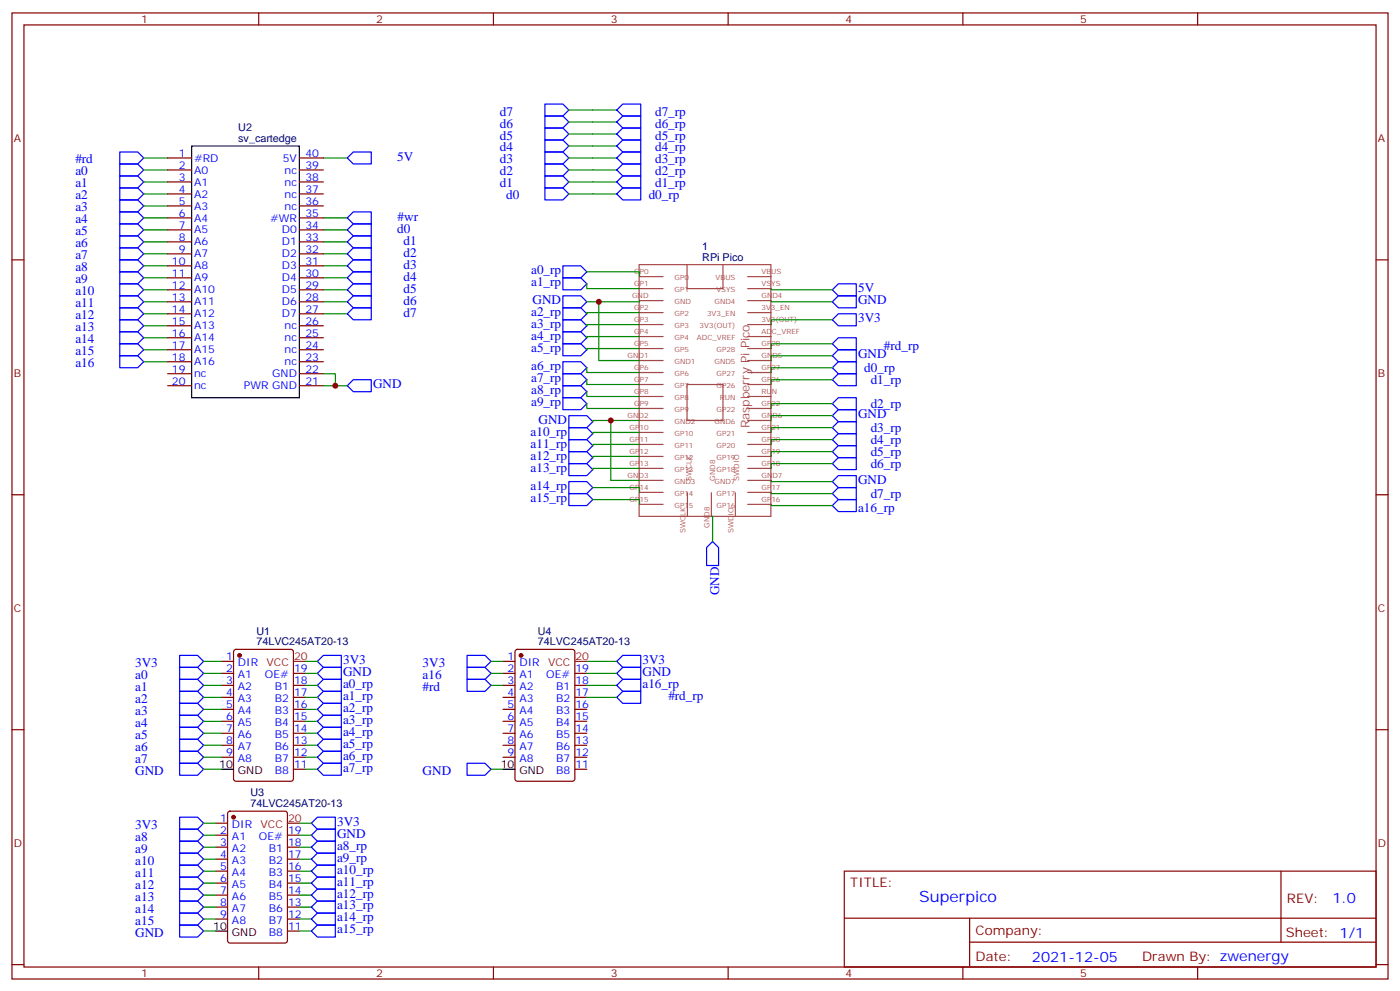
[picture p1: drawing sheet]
<svg xmlns="http://www.w3.org/2000/svg" width="412mm" height="292mm" viewBox="0 0 412 292" stroke-linecap="round" stroke-linejoin="round" font-family="sans-serif">
<g fill="none" stroke="#870000" stroke-width=".35">
<path d="M3.5 3.8h405.4v284.3h-405.4zM7.1 7.3h398.2v277.3h-398.2zM76.2 3.8v3.5M145.3 3.8v3.5M214.5 3.8v3.5M283.6 3.8v3.5M352.8 3.8v3.5M49.4 46.5h7M49.4 50h7M49.4 53.6h7M49.4 57.1h7M88.2 46.5h7"/>
<path d="M88.2 50h7M88.2 53.6h7M88.2 57.1h7M3.5 76.5h3.6M49.4 60.6h7M49.4 78.2h7M49.4 74.7h7M49.4 71.2h7M49.4 67.7h7M49.4 64.1h7M88.2 60.6h7M88.2 78.2h7"/>
<path d="M88.2 74.7h7M88.2 71.2h7M88.2 67.7h7M88.2 64.1h7M405.3 76.5h3.6M49.4 81.8h7M49.4 85.3h7M49.4 88.8h7M49.4 92.4h7M49.4 99.4h7M49.4 95.9h7M88.2 81.8h7"/>
<path d="M88.2 85.3h7M88.2 88.8h7M88.2 92.4h7M88.2 99.4h7M88.2 95.9h7M49.4 110h7M49.4 106.5h7M49.4 102.9h7M49.4 113.5h7M88.2 110h7M88.2 106.5h7M88.2 102.9h7"/>
<path d="M88.2 113.5h7M3.5 145.6h3.6M405.3 145.6h3.6M65.3 194.7h3.5M65.3 198.2h3.5M69 191.3l.5-.2h16.2l.7 .5v37.6l-.4 .7h-16.5l-.7-.4v-37.7zM86.4 198.2h3.6M148.2 194.7h3.5M148.2 198.2h3.5M151.9 191.3l.5-.2h16.2l.7 .5v37.6l-.4 .7h-16.5l-.7-.4v-37.7zM169.3 198.2h3.6M3.5 214.8h3.6"/>
<path d="M65.3 201.7h3.5M65.3 205.2h3.5M65.3 208.8h3.5M65.3 212.3h3.5M65.3 215.8h3.5M65.3 219.4h3.5M86.4 201.7h3.6M86.4 205.2h3.6M86.4 208.8h3.6M86.4 212.3h3.6M86.4 215.8h3.6M86.4 219.4h3.6"/>
<path d="M148.2 201.7h3.5M148.2 205.2h3.5M148.2 208.8h3.5M148.2 212.3h3.5M148.2 215.8h3.5M148.2 219.4h3.5M169.3 201.7h3.6M169.3 205.2h3.6M169.3 208.8h3.6M169.3 212.3h3.6M169.3 215.8h3.6M169.3 219.4h3.6"/>
<path d="M405.3 214.8h3.6M65.3 222.9h3.5M67.3 239l.4-.2h16.3l.6 .4 .1 37.7-.5 .6-16.5 .1-.6-.5-.1-37.6zM86.4 222.9h3.6M86.4 226.4h3.6M148.2 222.9h3.5M169.3 222.9h3.6M169.3 226.4h3.6M63.5 242.3h3.5M63.5 245.8h3.5M63.5 249.3h3.5M63.5 252.9h3.5"/>
<path d="M63.5 256.4h3.5M63.5 259.9h3.5M84.7 245.8h3.5M84.7 249.3h3.5M84.7 252.9h3.5M84.7 256.4h3.5M84.7 259.9h3.5M248.7 256.4h156.6v28.2h-156.6zM377.3 256.4v20.9M63.5 263.5h3.5M63.5 267h3.5M63.5 270.5h3.5"/>
<path d="M84.7 263.5h3.5M84.7 267h3.5M84.7 270.5h3.5M84.7 274h3.5M248.7 270.2h156.5M285.6 277.3h119.6M285.6 270.2v14.2M3.5 283.9h3.6M76.2 284.6v3.5M145.3 284.6v3.5M214.5 284.6v3.5M283.6 284.6v3.5"/>
<path d="M352.8 284.6v3.5M405.3 283.9h3.6"/>
</g>
<g fill="none" stroke="#00f" stroke-width=".35">
<path d="M160.5 34.1h5.3l1.8 1.8-1.8 1.8h-5.3zM160.5 30.6h5.3l1.8 1.8-1.8 1.7h-5.3zM160.5 37.7h5.3l1.8 1.7-1.8 1.8h-5.3zM183.4 37.7h5.3v3.5h-5.3l-1.7-1.8zM183.4 30.6h5.3v3.5h-5.3l-1.7-1.7zM183.4 34.1h5.3v3.6h-5.3l-1.7-1.8zM35.3 44.7h5.3l1.7 1.8-1.7 1.8h-5.3zM35.3 48.3h5.3l1.7 1.7-1.7 1.8h-5.3zM35.3 51.8h5.3l1.7 1.8-1.7 1.7h-5.3zM35.3 58.8h5.3l1.7 1.8-1.7 1.8h-5.3zM35.3 55.3h5.3l1.7 1.8-1.7 1.7h-5.3zM102.3 46.5l1.8-1.8h5.3v3.6h-5.3z"/>
<path d="M160.5 44.7h5.3l1.8 1.8-1.8 1.8h-5.3zM160.5 41.2h5.3l1.8 1.8-1.8 1.7h-5.3zM160.5 55.3h5.3l1.8 1.8-1.8 1.7h-5.3zM160.5 51.8h5.3l1.8 1.8-1.8 1.7h-5.3zM160.5 48.3h5.3l1.8 1.7-1.8 1.8h-5.3zM183.4 48.3h5.3v3.5h-5.3l-1.7-1.8zM183.4 51.8h5.3v3.5h-5.3l-1.7-1.7zM183.4 55.3h5.3v3.5h-5.3l-1.7-1.7zM183.4 41.2h5.3v3.5h-5.3l-1.7-1.7zM183.4 44.7h5.3v3.6h-5.3l-1.7-1.8zM35.3 62.4h5.3l1.7 1.7-1.7 1.8h-5.3zM35.3 73h5.3l1.7 1.7-1.7 1.8h-5.3z"/>
<path d="M35.3 69.4h5.3l1.7 1.8-1.7 1.8h-5.3zM35.3 65.9h5.3l1.7 1.8-1.7 1.7h-5.3zM35.3 76.5h5.3l1.7 1.7-1.7 1.8h-5.3zM102.3 64.1l1.8-1.7h5.3v3.5h-5.3zM102.3 74.7l1.8-1.7h5.3v3.5h-5.3zM102.3 71.2l1.8-1.8h5.3v3.6h-5.3zM102.3 78.2l1.8-1.7h5.3v3.5h-5.3zM104.1 65.9h5.3v3.5h-5.3l-1.8-1.7zM165.8 78.2h5.3l1.8 1.8-1.8 1.8h-5.3zM35.3 83.5h5.3l1.7 1.8-1.7 1.8h-5.3zM35.3 80h5.3l1.7 1.8-1.7 1.7h-5.3zM35.3 94.1h5.3l1.7 1.8-1.7 1.7h-5.3z"/>
<path d="M35.3 90.6h5.3l1.7 1.8-1.7 1.7h-5.3zM35.3 87.1h5.3l1.7 1.7-1.7 1.8h-5.3zM35.3 97.6h5.3l1.7 1.8-1.7 1.8h-5.3zM102.3 85.3l1.8-1.8h5.3v3.6h-5.3zM102.3 81.8l1.8-1.8h5.3v3.5h-5.3zM102.3 92.4l1.8-1.8h5.3v3.5h-5.3zM102.3 88.8l1.8-1.7h5.3v3.5h-5.3zM165.8 90.6h5.3l1.8 1.8-1.8 1.7h-5.3zM165.8 81.8h5.3l1.8 1.7-1.8 1.8h-5.3zM165.8 94.1h5.3l1.8 1.8-1.8 1.7h-5.3zM165.8 97.6h5.3l1.8 1.8-1.8 1.8h-5.3zM165.8 87.1h5.3l1.8 1.7-1.8 1.8h-5.3z"/>
<path d="M245.2 94.1l1.7-1.7h5.3v3.5h-5.3zM245.2 85.3l1.7-1.8h5.3v3.6h-5.3zM245.2 88.8l1.7-1.7h5.3v3.5h-5.3zM246.9 99.4h5.3v3.5h-5.3l-1.7-1.7zM35.3 104.7h5.3l1.7 1.8-1.7 1.7h-5.3zM35.3 101.2h5.3l1.7 1.7-1.7 1.8h-5.3zM102.3 113.5l1.8-1.7h5.3v3.5h-5.3zM165.8 101.2h5.3l1.8 1.7-1.8 1.8h-5.3zM165.8 106.5h5.3l1.8 1.7-1.8 1.8h-5.3zM165.8 110h5.3l1.8 1.8-1.8 1.7h-5.3zM165.8 113.5h5.3l1.8 1.8-1.8 1.8h-5.3zM165.8 117.1h5.3l1.8 1.7-1.8 1.8h-5.3z"/>
<path d="M245.2 118.8l1.7-1.7h5.3v3.5h-5.3zM245.2 111.8l1.7-1.8h5.3v3.5h-5.3zM245.2 108.2l1.7-1.7h5.3v3.5h-5.3zM245.2 104.7l1.7-1.8h5.3v3.6h-5.3zM167.6 129.4h5.3l1.7 1.8-1.7 1.7h-5.3zM167.6 125.9h5.3l1.7 1.7-1.7 1.8h-5.3zM167.6 132.9h5.3l1.7 1.8-1.7 1.8h-5.3zM167.6 136.5h5.3l1.7 1.7-1.7 1.8h-5.3zM167.6 122.3h5.3l1.7 1.8-1.7 1.8h-5.3zM245.2 136.5l1.7-1.8h5.3v3.5h-5.3zM245.2 129.4l1.7-1.8h5.3v3.6h-5.3zM245.2 125.9l1.7-1.8h5.3v3.5h-5.3z"/>
<path d="M245.2 122.3l1.7-1.7h5.3v3.5h-5.3zM246.9 131.2h5.3v3.5h-5.3l-1.7-1.8zM167.6 141.7h5.3l1.7 1.8-1.7 1.8h-5.3zM167.6 145.3h5.3l1.7 1.7-1.7 1.8h-5.3zM245.2 145.3l1.7-1.8h5.3v3.5h-5.3zM245.2 141.7l1.7-1.7h5.3v3.5h-5.3zM246.9 147h5.3v3.6h-5.3l-1.7-1.8zM208.1 161.1l1.8-1.7 1.8 1.7v5.3h-3.6zM52.9 200h5.3l1.8 1.7-1.8 1.8h-5.3zM52.9 196.4h5.3l1.8 1.8-1.8 1.8h-5.3zM52.9 192.9h5.3l1.8 1.8-1.8 1.7h-5.3zM93.5 198.2l1.7-1.8h5.3v3.6h-5.3z"/>
<path d="M93.5 194.7l1.7-1.8h5.3v3.5h-5.3zM137.6 196.4h5.3l1.7 1.8-1.7 1.8h-5.3zM137.6 200h5.3l1.7 1.7-1.7 1.8h-5.3zM137.6 192.9h5.3l1.7 1.8-1.7 1.7h-5.3zM181.7 194.7l1.7-1.8h5.3v3.5h-5.3zM183.4 196.4h5.3v3.6h-5.3l-1.7-1.8zM52.9 214.1h5.3l1.8 1.7-1.8 1.8h-5.3zM52.9 217.6h5.3l1.8 1.8-1.8 1.7h-5.3zM52.9 203.5h5.3l1.8 1.7-1.8 1.8h-5.3zM52.9 207h5.3l1.8 1.8-1.8 1.7h-5.3zM52.9 210.5h5.3l1.8 1.8-1.8 1.8h-5.3zM93.5 201.7l1.7-1.7h5.3v3.5h-5.3z"/>
<path d="M93.5 205.2l1.7-1.7h5.3v3.5h-5.3zM93.5 212.3l1.7-1.8h5.3v3.6h-5.3zM93.5 208.8l1.7-1.8h5.3v3.5h-5.3zM93.5 219.4l1.7-1.8h5.3v3.5h-5.3zM93.5 215.8l1.7-1.7h5.3v3.5h-5.3zM181.7 201.7l1.7-1.7h5.3v3.5h-5.3zM183.4 203.5h5.3v3.5h-5.3l-1.7-1.8zM52.9 221.1h5.3l1.8 1.8-1.8 1.7h-5.3zM52.9 224.6h5.3l1.8 1.8-1.8 1.8h-5.3zM93.5 226.4l1.7-1.8h5.3v3.6h-5.3zM93.5 222.9l1.7-1.8h5.3v3.5h-5.3zM137.6 224.6h5.3l1.7 1.8-1.7 1.8h-5.3z"/>
<path d="M52.9 254.6h5.3l1.8 1.8-1.8 1.8h-5.3zM52.9 258.2h5.3l1.8 1.7-1.8 1.8h-5.3zM52.9 244.1h5.3l1.8 1.7-1.8 1.8h-5.3zM52.9 247.6h5.3l1.8 1.7-1.8 1.8h-5.3zM52.9 251.1h5.3l1.8 1.8-1.8 1.7h-5.3zM52.9 240.5h5.3l1.8 1.8-1.8 1.8h-5.3zM91.7 259.9l1.8-1.7h5.3v3.5h-5.3zM91.7 256.4l1.8-1.8h5.3v3.6h-5.3zM91.7 245.8l1.8-1.7h5.3v3.5h-5.3zM91.7 242.3l1.8-1.8h5.3v3.6h-5.3zM93.5 251.1h5.3v3.5h-5.3l-1.8-1.7zM93.5 247.6h5.3v3.5h-5.3l-1.8-1.8z"/>
<path d="M52.9 265.2h5.3l1.8 1.8-1.8 1.7h-5.3zM52.9 268.7h5.3l1.8 1.8-1.8 1.8h-5.3zM52.9 261.7h5.3l1.8 1.8-1.8 1.7h-5.3zM52.9 272.3h5.3l1.8 1.7-1.8 1.8h-5.3zM91.7 267l1.8-1.8h5.3v3.5h-5.3zM91.7 263.5l1.8-1.8h5.3v3.5h-5.3zM91.7 270.5l1.8-1.8h5.3v3.6h-5.3zM93.5 272.3h5.3v3.5h-5.3l-1.8-1.8z"/>
</g>
<g fill="none" stroke="#008700" stroke-width=".35">
<path d="M167.6 32.4h14.1M167.6 35.9h14.1M167.6 39.4h14.1M42.3 46.5h7.1M42.3 50h7.1M42.3 53.6h7.1M42.3 57.1h7.1M95.2 46.5h7.1M167.6 46.5h14.1M167.6 50h14.1M167.6 53.6h14.1M167.6 57.1h14.1"/>
<path d="M167.6 43h14.1M42.3 60.6h7.1M42.3 64.1h7.1M42.3 67.7h7.1M42.3 71.2h7.1M42.3 74.7h7.1M42.3 78.2h7.1M95.2 64.1h7.1M95.2 67.7h7.1M95.2 71.2h7.1M95.2 74.7h7.1M95.2 78.2h7.1"/>
<path d="M42.3 81.8h7.1M42.3 85.3h7.1M42.3 88.8h7.1M42.3 92.4h7.1M42.3 95.9h7.1M42.3 99.4h7.1M95.2 81.8h7.1M95.2 85.3h7.1M95.2 88.8h7.1M95.2 92.4h7.1M172.9 80h15.5v1.4M172.9 83.5v1.4h15.5"/>
<path d="M176.4 88.8v17.3h12M188.4 92h-15.5v.4M188.4 95.5h-15.5v.4M188.4 99.1h-15.5v.3M188.4 88.5v.3h-15.5M227.2 84.9v.4h18M227.2 88.5v.3h18M245.2 94.1h-18v1.4M42.3 102.9h7.1M42.3 106.5h7.1M95.2 110h3.6v3.5M95.2 113.5h7.1"/>
<path d="M172.9 108.2v1.4h15.5M172.9 111.8v1.4h15.5M172.9 115.3v1.4h15.5M172.9 118.8v1.4h15.5M188.4 102.6h-15.5v.3M245.2 101.2h-18v1.4M245.2 108.2h-18v1.4M245.2 111.8h-18v1.4M245.2 118.8h-18v1.4M245.2 104.7h-18v1.4M179.9 123.8v17.6h8.5M188.4 127.3h-13.8v.3"/>
<path d="M188.4 130.8h-13.8v.4M188.4 134.3h-13.8v.4M188.4 137.9h-13.8v.3M188.4 123.8h-13.8v.3M245.2 125.9h-18v1.4M245.2 129.4h-18v1.4M245.2 132.9h-18v1.4M245.2 136.5h-18v1.4M245.2 122.3h-18v1.5M174.6 143.5h13.8v1.4M174.6 147h13.8v1.4M209.5 152h.4v7.4"/>
<path d="M227.2 148.4v.4h18M227.2 144.9v.4h18M227.2 141.4v.3h18M60 198.2h5.3M60 194.7h5.3M90 198.2h3.5M90 194.7h3.5M144.6 198.2h3.6M144.6 194.7h3.6M172.9 198.2h8.8M172.9 194.7h8.8M60 201.7h5.3"/>
<path d="M60 205.2h5.3M60 208.8h5.3M60 212.3h5.3M60 215.8h5.3M60 219.4h5.3M90 201.7h3.5M90 205.2h3.5M90 208.8h3.5M90 212.3h3.5M90 215.8h3.5M90 219.4h3.5M144.6 201.7h3.6"/>
<path d="M172.9 201.7h8.8M172.9 205.2h8.8M60 222.9h5.3M60 226.4h5.3M90 222.9h3.5M90 226.4h3.5M144.6 226.4h3.6M60 245.8h3.5M60 249.3h3.5M60 252.9h3.5M60 256.4h3.5M60 259.9h3.5"/>
<path d="M60 242.3h3.5M88.2 245.8h3.5M88.2 249.3h3.5M88.2 252.9h3.5M88.2 256.4h3.5M88.2 259.9h3.5M88.2 242.3h3.5M60 263.5h3.5M60 267h3.5M60 270.5h3.5M60 274h3.5M88.2 263.5h3.5"/>
<path d="M88.2 267h3.5M88.2 270.5h3.5M88.2 274h3.5"/>
</g>
<path d="M56.4 43h31.8v74.1h-31.8zM65.3 226.4h3.5M148.2 226.4h3.5M63.5 274h3.5" fill="none" stroke="#000" stroke-width=".35"/>
<g fill="none" stroke="#a64a4a" stroke-width=".35">
<path d="M188.3 77.9h38.8v74.1h-38.8zM202.4 77.9v7h10.6v-7M188.4 81.4h6.9M188.4 84.9h6.9M188.4 88.5h6.9M188.4 92h6.9M188.4 95.5h6.9M188.4 99.1h6.9M220.2 81.4h7M220.2 84.9h7M220.2 88.5h7M220.2 92h7"/>
<path d="M220.2 95.5h7M220.2 99.1h7M188.4 102.6h6.9M188.4 109.6h6.9M188.4 113.2h6.9M188.4 116.7h6.9M188.4 106.1h6.9M202.4 113.2h10.6v10.6h-10.6zM220.2 102.6h7M220.2 109.6h7M220.2 113.2h7M220.2 116.7h7"/>
<path d="M220.2 106.1h7M188.4 120.2h6.9M188.4 123.8h6.9M188.4 127.3h6.9M188.4 130.8h6.9M188.4 134.3h6.9M188.4 137.9h6.9M220.2 120.2h7M220.2 123.8h7M220.2 127.3h7M220.2 130.8h7M220.2 134.3h7"/>
<path d="M220.2 137.9h7M188.4 141.4h6.9M188.4 144.9h6.9M188.4 148.4h6.9M202.5 145v7M209.5 145v7M216.6 145v7M220.2 141.4h7M220.2 144.9h7M220.2 148.4h7"/>
</g>
<g fill="#870000" stroke="#870000" stroke-width=".35">
<circle cx="70.6" cy="192.9" r=".53"/>
<circle cx="68.8" cy="240.5" r=".53"/>
<circle cx="153.5" cy="192.9" r=".53"/>
</g>
<path d="M86.4 194.7h3.6M169.3 194.7h3.6M84.7 242.3h3.5" fill="none" stroke="#f00" stroke-width=".35"/>
<g fill="#c00">
<circle cx="176.4" cy="88.8" r=".88"/>
<circle cx="179.9" cy="123.8" r=".88"/>
<circle cx="98.8" cy="113.5" r=".88"/>
</g>
<text font-size="4.6" fill="#00f" x="270.8" y="265.4">Superpico</text>
<g font-size="4.2" fill="#00f">
<text x="392.5" y="265.7">1.0</text>
<text x="304" y="283">2021-12-05</text>
</g>
<g font-size="3.9" fill="#00f">
<text x="147.2" y="34">d7</text>
<text x="193" y="34">d7_rp</text>
<text x="147.2" y="37.5">d6</text>
<text x="147.2" y="41.1">d5</text>
<text x="193" y="41.1">d5_rp</text>
<text x="193" y="37.5">d6_rp</text>
<text x="117" y="47.4">5V</text>
<text x="147.2" y="44.6">d4</text>
<text x="193" y="44.6">d4_rp</text>
<text x="22.2" y="48.1">#rd</text>
<text x="22.2" y="51.6">a0</text>
<text x="147.2" y="48.1">d3</text>
<text x="147.2" y="51.6">d2</text>
<text x="193" y="51.6">d2_rp</text>
<text x="193" y="48.1">d3_rp</text>
<text x="22.2" y="55.2">a1</text>
<text x="22.2" y="58.7">a2</text>
<text x="147.2" y="55.2">d1</text>
<text x="149.1" y="58.7">d0</text>
<text x="191.1" y="58.7">d0_rp</text>
<text x="193" y="55.2">d1_rp</text>
<text x="22.2" y="65.8">a4</text>
<text x="22.2" y="62.2">a3</text>
<text x="117.1" y="65">#wr</text>
<text x="22.2" y="69.3">a5</text>
<text x="117" y="68.6">d0</text>
<text x="22.2" y="76.3">a7</text>
<text x="22.2" y="72.8">a6</text>
<text x="118.9" y="75.6">d2</text>
<text x="118.9" y="72.1">d1</text>
<text x="22.2" y="83.4">a9</text>
<text x="22.2" y="79.9">a8</text>
<text x="118.9" y="82.7">d4</text>
<text x="118.9" y="79.1">d3</text>
<text x="156.5" y="80.7">a0_rp</text>
<text x="22.2" y="86.9">a10</text>
<text x="118.9" y="86.2">d5</text>
<text x="118.9" y="89.7">d6</text>
<text x="156.5" y="84.2">a1_rp</text>
<text x="156.9" y="89.5">GND</text>
<text x="252.8" y="86">5V</text>
<text x="252.8" y="89.5">GND</text>
<text x="22.2" y="94">a12</text>
<text x="22.2" y="90.4">a11</text>
<text x="118.9" y="93.3">d7</text>
<text x="156.5" y="93.1">a2_rp</text>
<text x="252.8" y="94.8">3V3</text>
<text x="22.2" y="97.5">a13</text>
<text x="22.2" y="101">a14</text>
<text x="156.5" y="96.6">a3_rp</text>
<text x="156.5" y="100.1">a4_rp</text>
<text x="22.2" y="104.6">a15</text>
<text x="156.5" y="103.6">a5_rp</text>
<text x="252.8" y="105.4">GND</text>
<text x="260.4" y="103.1">#rd_rp</text>
<text x="22.2" y="108.1">a16</text>
<text x="156.5" y="108.9">a6_rp</text>
<text x="156.5" y="112.5">a7_rp</text>
<text x="254.6" y="109.4">d0_rp</text>
<text x="256.5" y="113">d1_rp</text>
<text x="109.9" y="114.2">GND</text>
<text x="156.5" y="116">a8_rp</text>
<text x="156.5" y="119.5">a9_rp</text>
<text x="158.7" y="124.8">GND</text>
<text x="252.8" y="123">GND</text>
<text x="256.5" y="120">d2_rp</text>
<text x="156.3" y="131.9">a11_rp</text>
<text x="156.3" y="128.3">a10_rp</text>
<text x="256.5" y="130.6">d4_rp</text>
<text x="256.5" y="127.1">d3_rp</text>
<text x="156.3" y="135.4">a12_rp</text>
<text x="256.5" y="137.7">d6_rp</text>
<text x="256.5" y="134.1">d5_rp</text>
<text x="156.3" y="138.9">a13_rp</text>
<text x="252.8" y="142.5">GND</text>
<text x="156.3" y="144.2">a14_rp</text>
<text x="156.3" y="147.7">a15_rp</text>
<text x="256.5" y="146.5">d7_rp</text>
<text x="252.8" y="150.7">a16_rp</text>
<text x="211.8" y="175.1" transform="rotate(-90 211.8 175.1)">GND</text>
<text x="39.8" y="196.3">3V3</text>
<text x="101.1" y="195.4">3V3</text>
<text x="124.5" y="196.3">3V3</text>
<text x="189.3" y="195.4">3V3</text>
<text x="39.8" y="203.3">a1</text>
<text x="39.8" y="199.8">a0</text>
<text x="101.1" y="202.4">a0_rp</text>
<text x="101.1" y="198.9">GND</text>
<text x="124.5" y="199.8">a16</text>
<text x="124.5" y="203.3">#rd</text>
<text x="189.3" y="202.4">a16_rp</text>
<text x="189.3" y="198.9">GND</text>
<text x="39.8" y="206.9">a2</text>
<text x="101.1" y="206">a1_rp</text>
<text x="101.1" y="209.5">a2_rp</text>
<text x="196.9" y="206.1">#rd_rp</text>
<text x="39.8" y="210.4">a3</text>
<text x="39.8" y="213.9">a4</text>
<text x="101.1" y="213">a3_rp</text>
<text x="39.8" y="217.4">a5</text>
<text x="39.8" y="221">a6</text>
<text x="101.1" y="220.1">a5_rp</text>
<text x="101.1" y="216.5">a4_rp</text>
<text x="39.8" y="224.5">a7</text>
<text x="101.1" y="227.1">a7_rp</text>
<text x="101.1" y="223.6">a6_rp</text>
<text x="39.8" y="228">GND</text>
<text x="124.5" y="228">GND</text>
<text x="39.8" y="243.9">3V3</text>
<text x="99.3" y="243">3V3</text>
<text x="39.8" y="247.4">a8</text>
<text x="39.8" y="251">a9</text>
<text x="99.3" y="250">a8_rp</text>
<text x="99.3" y="246.5">GND</text>
<text x="39.8" y="254.5">a10</text>
<text x="99.3" y="253.6">a9_rp</text>
<text x="99.3" y="257.1">a10_rp</text>
<text x="39.8" y="258">a11</text>
<text x="39.8" y="261.5">a12</text>
<text x="99.3" y="260.6">a11_rp</text>
<text x="39.8" y="268.6">a14</text>
<text x="39.8" y="265.1">a13</text>
<text x="99.3" y="267.7">a13_rp</text>
<text x="99.3" y="264.2">a12_rp</text>
<text x="39.8" y="272.1">a15</text>
<text x="39.8" y="275.7">GND</text>
<text x="99.3" y="274.7">a15_rp</text>
<text x="99.3" y="271.2">a14_rp</text>
</g>
<g font-size="3.9" fill="#800">
<text x="250.5" y="261">TITLE:</text>
<text x="379.1" y="265.7">REV:</text>
<text x="287.4" y="275.2">Company:</text>
<text x="378.7" y="275.8">Sheet: 1/1</text>
<text x="287.4" y="282.9">Date:</text>
<text x="336.4" y="282.9">Drawn By: zwenergy</text>
</g>
<text font-size="3.5" fill="#a54b4b" x="220.8" y="126.1" transform="rotate(-90 220.8 126.1)">Raspberry Pi Pico</text>
<g font-size="3.2" fill="#800">
<text x="41.6" y="6.8">1</text>
<text x="110.8" y="6.8">2</text>
<text x="179.9" y="6.8">3</text>
<text x="249.1" y="6.8">4</text>
<text x="318.2" y="6.8">5</text>
<text x="4.1" y="41.9">A</text>
<text x="405.9" y="41.9">A</text>
<text x="4.1" y="111.1">B</text>
<text x="405.9" y="111.1">B</text>
<text x="4.1" y="180.2">C</text>
<text x="405.9" y="180.2">C</text>
<text x="4.1" y="249.3">D</text>
<text x="405.9" y="249.3">D</text>
<text x="41.6" y="287.6">1</text>
<text x="110.8" y="287.6">2</text>
<text x="179.9" y="287.6">3</text>
<text x="249.1" y="287.6">4</text>
<text x="318.2" y="287.6">5</text>
</g>
<g font-size="3.2" fill="#000080">
<text x="70.2" y="41.7">sv_cartedge</text>
<text x="70.2" y="38.6">U2</text>
<text x="206.9" y="76.8">RPi Pico</text>
<text x="206.9" y="73.6">1</text>
<text x="75.5" y="190">74LVC245AT20-13</text>
<text x="75.5" y="186.7">U1</text>
<text x="158.4" y="190">74LVC245AT20-13</text>
<text x="158.4" y="186.7">U4</text>
<text x="73.8" y="237.6">74LVC245AT20-13</text>
<text x="73.8" y="234.4">U3</text>
</g>
<g font-size="3.2" fill="#00f">
<text x="52.7" y="46.1">1</text>
<text x="57.1" y="47.6">#RD</text>
<text x="83.3" y="47.6">5V</text>
<text x="90" y="46.1">40</text>
<text x="52.7" y="49.7">2</text>
<text x="52.7" y="53.2">3</text>
<text x="57.1" y="51.1">A0</text>
<text x="83.8" y="51.1">nc</text>
<text x="90" y="53.2">38</text>
<text x="90" y="49.7">39</text>
<text x="52.7" y="56.7">4</text>
<text x="57.1" y="54.6">A1</text>
<text x="57.1" y="58.1">A2</text>
<text x="83.8" y="58.1">nc</text>
<text x="83.8" y="54.6">nc</text>
<text x="90" y="56.7">37</text>
<text x="52.7" y="60.3">5</text>
<text x="52.7" y="63.8">6</text>
<text x="57.1" y="61.7">A3</text>
<text x="57.1" y="65.2">A4</text>
<text x="79.5" y="65.2">#WR</text>
<text x="83.8" y="61.7">nc</text>
<text x="90" y="63.8">35</text>
<text x="90" y="60.3">36</text>
<text x="52.7" y="70.8">8</text>
<text x="52.7" y="67.3">7</text>
<text x="57.1" y="68.7">A5</text>
<text x="83" y="68.7">D0</text>
<text x="90" y="67.3">34</text>
<text x="90" y="70.8">33</text>
<text x="50.6" y="77.9">10</text>
<text x="52.7" y="74.4">9</text>
<text x="57.1" y="75.8">A7</text>
<text x="57.1" y="72.2">A6</text>
<text x="83" y="72.2">D1</text>
<text x="83" y="75.8">D2</text>
<text x="90" y="74.4">32</text>
<text x="90" y="77.9">31</text>
<text x="50.6" y="81.4">11</text>
<text x="57.1" y="79.3">A8</text>
<text x="57.1" y="82.8">A9</text>
<text x="83" y="79.3">D3</text>
<text x="83" y="82.8">D4</text>
<text x="90" y="81.4">30</text>
<text x="50.6" y="84.9">12</text>
<text x="50.6" y="88.5">13</text>
<text x="57.1" y="86.4">A10</text>
<text x="57.1" y="89.9">A11</text>
<text x="83" y="89.9">D6</text>
<text x="83" y="86.4">D5</text>
<text x="90" y="88.5">28</text>
<text x="90" y="84.9">29</text>
<text x="50.6" y="92">14</text>
<text x="50.6" y="95.5">15</text>
<text x="57.1" y="93.4">A12</text>
<text x="83" y="93.4">D7</text>
<text x="90" y="95.5">26</text>
<text x="90" y="92">27</text>
<text x="50.6" y="99.1">16</text>
<text x="57.1" y="100.5">A14</text>
<text x="57.1" y="96.9">A13</text>
<text x="83.8" y="96.9">nc</text>
<text x="83.8" y="100.5">nc</text>
<text x="90" y="99.1">25</text>
<text x="50.6" y="106.1">18</text>
<text x="50.6" y="102.6">17</text>
<text x="57.1" y="107.5">A16</text>
<text x="57.1" y="104">A15</text>
<text x="83.8" y="104">nc</text>
<text x="83.8" y="107.5">nc</text>
<text x="90" y="102.6">24</text>
<text x="90" y="106.1">23</text>
<text x="50.6" y="109.6">19</text>
<text x="50.6" y="113.2">20</text>
<text x="57.1" y="111.1">nc</text>
<text x="80.2" y="111.1">GND</text>
<text x="90" y="109.6">22</text>
<text x="90" y="113.2">21</text>
<text x="57.1" y="114.6">nc</text>
<text x="71.8" y="114.6">PWR GND</text>
<text x="66.6" y="194.3">1</text>
<text x="66.6" y="197.8">2</text>
<text x="70.1" y="196.1">DIR</text>
<text x="86.6" y="197.8">19</text>
<text x="149.5" y="194.3">1</text>
<text x="149.5" y="197.8">2</text>
<text x="153" y="196.1">DIR</text>
<text x="169.5" y="197.8">19</text>
<text x="66.6" y="201.4">3</text>
<text x="70.1" y="199.6">A1</text>
<text x="70.1" y="203.1">A2</text>
<text x="78" y="199.6">OE#</text>
<text x="80.9" y="203.1">B1</text>
<text x="86.6" y="201.4">18</text>
<text x="149.5" y="201.4">3</text>
<text x="153" y="199.6">A1</text>
<text x="153" y="203.1">A2</text>
<text x="160.9" y="199.6">OE#</text>
<text x="163.8" y="203.1">B1</text>
<text x="169.5" y="201.4">18</text>
<text x="66.6" y="204.9">4</text>
<text x="66.6" y="208.4">5</text>
<text x="70.1" y="206.7">A3</text>
<text x="80.9" y="206.7">B2</text>
<text x="86.6" y="208.4">16</text>
<text x="86.6" y="204.9">17</text>
<text x="149.5" y="204.9">4</text>
<text x="149.5" y="208.4">5</text>
<text x="153" y="206.7">A3</text>
<text x="163.8" y="206.7">B2</text>
<text x="169.5" y="208.4">16</text>
<text x="169.5" y="204.9">17</text>
<text x="66.6" y="211.9">6</text>
<text x="66.6" y="215.5">7</text>
<text x="70.1" y="210.2">A4</text>
<text x="70.1" y="213.7">A5</text>
<text x="80.9" y="213.7">B4</text>
<text x="80.9" y="210.2">B3</text>
<text x="86.6" y="215.5">14</text>
<text x="86.6" y="211.9">15</text>
<text x="149.5" y="211.9">6</text>
<text x="149.5" y="215.5">7</text>
<text x="153" y="210.2">A4</text>
<text x="153" y="213.7">A5</text>
<text x="163.8" y="213.7">B4</text>
<text x="163.8" y="210.2">B3</text>
<text x="169.5" y="215.5">14</text>
<text x="169.5" y="211.9">15</text>
<text x="66.6" y="219">8</text>
<text x="70.1" y="217.2">A6</text>
<text x="70.1" y="220.8">A7</text>
<text x="80.9" y="220.8">B6</text>
<text x="80.9" y="217.2">B5</text>
<text x="86.6" y="219">13</text>
<text x="149.5" y="219">8</text>
<text x="153" y="217.2">A6</text>
<text x="153" y="220.8">A7</text>
<text x="163.8" y="220.8">B6</text>
<text x="163.8" y="217.2">B5</text>
<text x="169.5" y="219">13</text>
<text x="66.6" y="222.5">9</text>
<text x="70.1" y="224.3">A8</text>
<text x="80.9" y="227.8">B8</text>
<text x="80.9" y="224.3">B7</text>
<text x="86.6" y="226.1">11</text>
<text x="86.6" y="222.5">12</text>
<text x="149.5" y="222.5">9</text>
<text x="153" y="224.3">A8</text>
<text x="163.8" y="227.8">B8</text>
<text x="163.8" y="224.3">B7</text>
<text x="169.5" y="226.1">11</text>
<text x="169.5" y="222.5">12</text>
<text x="64.8" y="241.9">1</text>
<text x="64.8" y="245.5">2</text>
<text x="68.3" y="243.7">DIR</text>
<text x="84.8" y="245.5">19</text>
<text x="64.8" y="249">3</text>
<text x="68.3" y="247.2">A1</text>
<text x="68.3" y="250.8">A2</text>
<text x="76.3" y="247.2">OE#</text>
<text x="79.2" y="250.8">B1</text>
<text x="84.8" y="249">18</text>
<text x="64.8" y="252.5">4</text>
<text x="64.8" y="256">5</text>
<text x="68.3" y="254.3">A3</text>
<text x="68.3" y="257.8">A4</text>
<text x="79.2" y="257.8">B3</text>
<text x="79.2" y="254.3">B2</text>
<text x="84.8" y="256">16</text>
<text x="84.8" y="252.5">17</text>
<text x="64.8" y="259.6">6</text>
<text x="64.8" y="263.1">7</text>
<text x="68.3" y="261.3">A5</text>
<text x="79.2" y="261.3">B4</text>
<text x="84.8" y="263.1">14</text>
<text x="84.8" y="259.6">15</text>
<text x="64.8" y="266.6">8</text>
<text x="68.3" y="264.9">A6</text>
<text x="68.3" y="268.4">A7</text>
<text x="79.2" y="268.4">B6</text>
<text x="79.2" y="264.9">B5</text>
<text x="84.8" y="266.6">13</text>
<text x="64.8" y="270.2">9</text>
<text x="68.3" y="271.9">A8</text>
<text x="79.2" y="275.4">B8</text>
<text x="79.2" y="271.9">B7</text>
<text x="84.8" y="273.7">11</text>
<text x="84.8" y="270.2">12</text>
</g>
<g font-size="3.2" fill="#f00">
<text x="78.5" y="196.1">VCC</text>
<text x="86.6" y="194.3">20</text>
<text x="161.4" y="196.1">VCC</text>
<text x="169.5" y="194.3">20</text>
<text x="76.8" y="243.7">VCC</text>
<text x="84.8" y="241.9">20</text>
</g>
<g font-size="3.2">
<text x="64.6" y="226.1">10</text>
<text x="70.1" y="227.8">GND</text>
<text x="147.5" y="226.1">10</text>
<text x="153" y="227.8">GND</text>
<text x="62.8" y="273.7">10</text>
<text x="68.3" y="275.4">GND</text>
</g>
<g font-size="2.1" fill="#a54b4b">
<text x="186.8" y="80.7">GP0</text>
<text x="198.7" y="82.5">GP0</text>
<text x="210.8" y="82.5">VBUS</text>
<text x="224.3" y="80.7">VBUS</text>
<text x="186.2" y="87.8">GND</text>
<text x="186.8" y="84.3">GP1</text>
<text x="198.7" y="86">GP1</text>
<text x="198.7" y="89.5">GND</text>
<text x="210.5" y="89.5">GND4</text>
<text x="211" y="86">VSYS</text>
<text x="224.3" y="84.3">VSYS</text>
<text x="224.3" y="87.8">GND4</text>
<text x="186.8" y="91.3">GP2</text>
<text x="186.8" y="94.8">GP3</text>
<text x="198.7" y="93">GP2</text>
<text x="208.3" y="93">3V3_EN</text>
<text x="224.3" y="91.3">3V3_EN</text>
<text x="224.3" y="94.8">3V3(OUT)</text>
<text x="186.8" y="98.4">GP4</text>
<text x="186.8" y="101.9">GP5</text>
<text x="198.7" y="96.6">GP3</text>
<text x="198.7" y="100.1">GP4</text>
<text x="205.3" y="100.1">ADC_VREF</text>
<text x="206.1" y="96.6">3V3(OUT)</text>
<text x="224.3" y="98.4">ADC_VREF</text>
<text x="224.3" y="101.9">GP28</text>
<text x="184.9" y="105.4">GND1</text>
<text x="198.7" y="103.6">GP5</text>
<text x="198.7" y="107.2">GND1</text>
<text x="210.5" y="107.2">GND5</text>
<text x="211.1" y="103.6">GP28</text>
<text x="224.3" y="105.4">GND5</text>
<text x="186.8" y="108.9">GP6</text>
<text x="186.8" y="112.5">GP7</text>
<text x="198.7" y="110.7">GP6</text>
<text x="211.1" y="110.7">GP27</text>
<text x="224.3" y="108.9">GP27</text>
<text x="224.3" y="112.5">GP26</text>
<text x="186.8" y="116">GP8</text>
<text x="186.8" y="119.5">GP9</text>
<text x="198.7" y="114.2">GP7</text>
<text x="198.7" y="117.7">GP8</text>
<text x="211.1" y="114.2">GP26</text>
<text x="212.1" y="117.7">RUN</text>
<text x="224.3" y="116">RUN</text>
<text x="224.3" y="119.5">GP22</text>
<text x="184.9" y="123.1">GND2</text>
<text x="198.7" y="121.3">GP9</text>
<text x="198.7" y="124.8">GND2</text>
<text x="210.5" y="124.8">GND6</text>
<text x="211.1" y="121.3">GP22</text>
<text x="224.3" y="123.1">GND6</text>
<text x="185.4" y="126.6">GP10</text>
<text x="185.4" y="130.1">GP11</text>
<text x="198.7" y="128.3">GP10</text>
<text x="198.7" y="131.9">GP11</text>
<text x="211.1" y="128.3">GP21</text>
<text x="211.1" y="131.9">GP20</text>
<text x="224.3" y="126.6">GP21</text>
<text x="224.3" y="130.1">GP20</text>
<text x="185.4" y="133.6">GP12</text>
<text x="185.4" y="137.2">GP13</text>
<text x="198.7" y="135.4">GP12</text>
<text x="211.1" y="135.4">GP19</text>
<text x="224.3" y="133.6">GP19</text>
<text x="224.3" y="137.2">GP18</text>
<text x="184.9" y="140.7">GND3</text>
<text x="198.7" y="138.9">GP13</text>
<text x="198.7" y="142.4">GND3</text>
<text x="203.6" y="141.6" transform="rotate(-90 203.6 141.6)">SWCLK</text>
<text x="210.5" y="142.4">GND7</text>
<text x="210.7" y="141.6" transform="rotate(-90 210.7 141.6)">GND8</text>
<text x="211.1" y="138.9">GP18</text>
<text x="217.8" y="141.6" transform="rotate(-90 217.8 141.6)">SWDIO</text>
<text x="224.3" y="140.7">GND7</text>
<text x="185.4" y="144.2">GP14</text>
<text x="185.4" y="147.8">GP15</text>
<text x="198.7" y="146">GP14</text>
<text x="198.7" y="149.5">GP15</text>
<text x="211.1" y="146">GP17</text>
<text x="211.1" y="149.5">GP16</text>
<text x="224.3" y="144.2">GP17</text>
<text x="224.3" y="147.8">GP16</text>
<text x="209" y="155.4" transform="rotate(-90 209 155.4)">GND8</text>
<text x="201.9" y="156.9" transform="rotate(-90 201.9 156.9)">SWCLK</text>
<text x="216" y="156.9" transform="rotate(-90 216 156.9)">SWDIO</text>
</g>
</svg>
